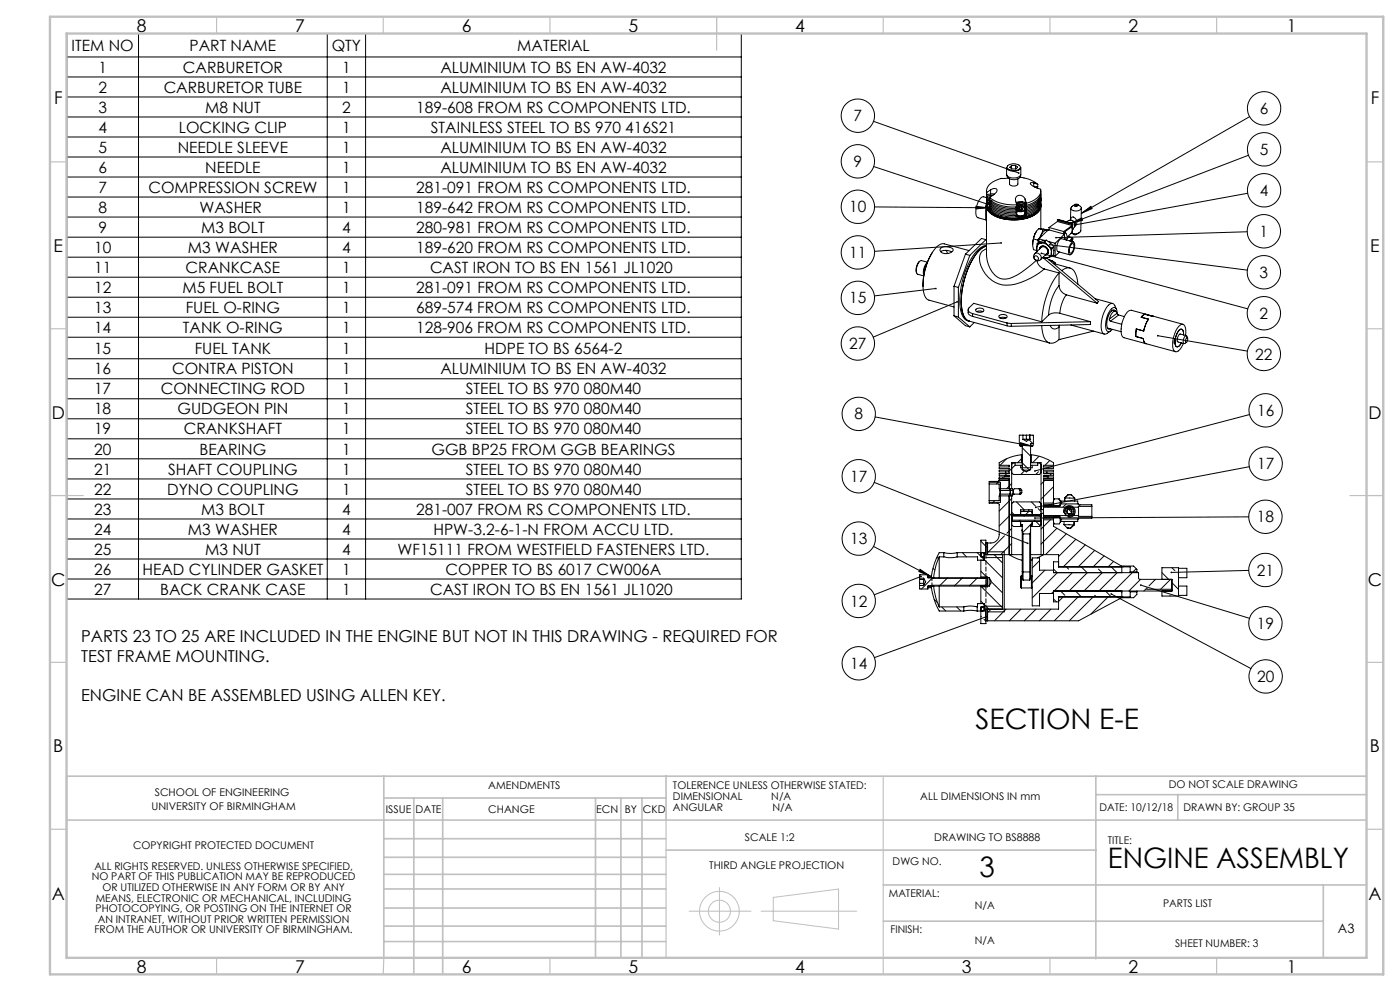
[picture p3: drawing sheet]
<svg xmlns="http://www.w3.org/2000/svg" width="420mm" height="297mm" viewBox="0 0 420 297" stroke-linecap="round" stroke-linejoin="round" font-family="sans-serif">
<g fill="none" stroke="#000" stroke-width=".3">
<path d="M20 10.1h202.4v169.4h-202.4zM20 17.1h202.4M41.6 10.1v169.4M98.2 10.1v169.4M109.7 10.1v169.4M20 23.1h202.4M20 29.1h202.4M20 35.1h202.4M262.1 36.4l43.5 15.5M374.9 35l-50.5 29M20 41.1h202.4M20 47.1h202.4"/>
<path d="M20 53.1h202.4M20 59.1h202.4M262.1 49.9l34.4 11.4M295.9 59.2l-.8-.2a3.2 3.2 0 0 0-2.1 2.8 3.1 3.1 0 0 0 .4 3.5l2.4 .6M295.9 57.2l.1 1.1M295.9 58.3l.1 .9M295.9 59.1l.1 .9M296 58.1v.7M296 58.9v.7M296 59.8v1.1h.3M296 57.7v.6M296 58.8v.4"/>
<path d="M296 59.6v.4M296.7 59.9l-.7 .1M296.9 59.2a11.1 11.1 0 0 0 8.1 2.2M296.9 59.2v.6a11.1 11.1 0 0 0 8.1 2.2v-.6M296.9 59.5l-.9 .1M296.9 59.8l-.5 .5 .1 .4 .8 .3-.4 .1M297.1 59l-1.1 .2M297.2 56.9l.1-.1a1 1 0 0 1 1-.4 1 1 0 0 1 .8 .7l-.5 .9-1.7 1.2M297.2 58.6h.6M297.2 58.1l1.1 .1M297.2 56.9l-1.2 .8M297.2 58.6l-1.2 .2"/>
<path d="M297.2 56.9v1.2M297.2 58.6v.4M297.2 58.1l-1.2 .2M302 50.2a2.72 2.72 0 0 0 4 .5l.2-.5v2a2.54 2.54 0 0 1-3.4 .9l-.8-.7zM302.3 49.7a2.66 2.66 0 0 1 3.8 .4 2.35 2.35 0 0 1-3.6 .6l-.4-.4zM302.5 53.4h-.1a6.8 6.8 0 0 0-6.1 2.6l-.4 1.1 .1 .6M302.9 53.6v1.5a1.55 1.55 0 0 0 2.5 0v-1.5M303.5 49.6v1M304.7 49.6h-1.2M304.7 49.6l.6 .5-.5 .5-1.2 .1-.7-.6 .6-.5M304.7 49.6v1M306 53.1a9.6 9.6 0 0 1 5.3 2.1"/>
<path d="M306.2 52.4a2.02 2.02 0 0 1-3 1.3l-1-.6-.1-.6M307.6 59.7a1.45 1.45 0 0 0-1.8-1.3 1.45 1.45 0 0 0-1.1 1.8l.3 1.2M307.6 59.7l.3 1.2M307.6 59.7v1.3M310.1 54.8l-.9-.1-.1 .4 .9 .7 2.2 .9a4 4 0 0 1-3.4 3.9l-.9 .3M310.1 54.8l1.2 .4M310.1 54.8v1.1M310.9 55.9l.4 .4M311.3 55.2v.7l-.9 .2M312.2 59.3v.6M312.2 58.1a4 4 0 0 1-3.4 3.6l-.9 .3M312.2 58.9a4 4 0 0 1-3.4 3.6l-.9 .4"/>
<path d="M312.2 59.8a4.1 4.1 0 0 1-3.4 3.6l-.9 .3M312.2 57.2a3.5 3.5 0 0 1-2.5 3.7l-1.8 .7M312.2 58.3a3.4 3.4 0 0 1-2.5 3.5l-1.8 .6M312.2 59.1a3.5 3.5 0 0 1-2.5 3.5l-1.8 .7M312.3 59.6l-.1 .5M374.3 57.9l-51.9 9.5M374.5 46.5l-53.2 20.4M20 65h202.4M20 71.1h202.4M20 77.1h202.4M262.4 62l33.9 .3M275.8 78.4a4 4 0 0 0-.9 3.3"/>
<path d="M278 79.2a3.7 3.7 0 0 0-.8 2.7M278.1 78.8a4.2 4.2 0 0 0-1 3.6M278.2 78.6l-1.8-.5a3.2 3.2 0 0 0-1.3 3.9l2 .7M279.6 75.7a18.1 18.1 0 0 0-2.7 10.2M282.2 74.4a3.1 3.1 0 0 1 3.8 .5 2.39 2.39 0 0 1-4 .2zM282.2 75.4a3.5 3.5 0 0 1 3.3 .1M283.8 75l.4 .9M289.6 76.2l-3.4 9.6M289.6 76.2l1.3 .3M290.7 75.1l-7.4-2a3.4 3.4 0 0 0-3.3 2.1 17.7 17.7 0 0 0-2.6 13.3 2.02 2.02 0 0 0 1.3 1.5l7.5 2M290.9 76.5l-3.4 9.6M292.8 61.8l3.5 .5-3.5 .3z"/>
<path d="M293.8 75a24.1 24.1 0 0 0-5.2 18.1l.8 2.1 .8 .8 .6 .2a3.7 3.7 0 0 1-2.3-3.7 24.4 24.4 0 0 1 5.2-17.3l1.1-1 1.1-.5-1 .5zM295.8 71.8l-4.9 4.7M295.8 71.8l.1 .2M295.8 71.8l-1.3-.3-4.9 4.7M295.8 65.9l.1 .1M295.9 61.7l.2 .6 1.3 .5M295.9 73.6a6.5 6.5 0 0 0-4.4 3.7 24.7 24.7 0 0 0-3.2 15.9l.4 1.4a2.44 2.44 0 0 0 2.1 1.6M295.9 62.2l.1 14.3a7.8 7.8 0 0 0 4 7 7.4 7.4 0 0 0 6.6-2l4.3-3.4M295.9 74.6a3 3 0 0 0-2 3.9 8.6 8.6 0 0 0 12.4 6.1l4.3-2 2.7-2M295.9 60.9v.4M296 60.6v.7M296 60.9l-.3 2.6 .1 2.4"/>
<path d="M296 62.2a6.4 6.4 0 0 0 5.7 3.5 12.5 12.5 0 0 0 9.6-2 2.74 2.74 0 0 0 .9-2 3.9 3.9 0 0 1-3 3.3 13.1 13.1 0 0 1-12.3-1.3zM296.3 61.1h-.1a.71 .71 0 0 0-.3 .9 .71 .71 0 0 0 .8 .4l.3 .1M296.3 62.4a8.4 8.4 0 0 0 6.9 3 11 11 0 0 0 8.3-2.4l.6-1 .1-.7a3.9 3.9 0 0 1-3 3.3 13.1 13.1 0 0 1-12.3-1.4zM296.8 62.6a11.5 11.5 0 0 0 8.6 2.4M296.9 60.3a11.3 11.3 0 0 0 8.1 2.1M296.9 61.1a11.1 11.1 0 0 0 8.1 2.2M296.9 61.9a11.1 11.1 0 0 0 8.1 2.3M296.9 60.3v.4a10.9 10.9 0 0 0 8.1 2.2v-.5M296.9 61.1v.4a11.1 11.1 0 0 0 8.1 2.2v-.4M296.9 61.9v.5a11.1 11.1 0 0 0 8.1 2.2v-.4M297 61.1l-.7-.6v1.3l.6 .5M297.2 60.1l-.1 .1"/>
<path d="M297.3 60.2h.1M297.3 60.2l-.4 .1M297.3 61.9h-.4M300.4 72.8l-38 2.5M304.8 62.1l.2 .3M304.8 62.9l.2 .4M304.8 63.7l.2 .5M304.8 60.8a2.3 2.3 0 0 1 2.8 .2M304.9 62l-.1 .1M304.9 63.1a1.82 1.82 0 0 0 2.6-.3v1.2a1.71 1.71 0 0 1-2.5 .4M304.9 61.1a2.31 2.31 0 0 1 2.7 .3M305 62.4a1.61 1.61 0 0 1 2.4 .4 1.8 1.8 0 0 1-2.5 .1"/>
<path d="M305 61.9a2.26 2.26 0 0 1 2.6 .3M305 61.5a2.36 2.36 0 0 1 2.6 .3M305.8 62.3l.7 .1M305.8 62.3l-.4 .4 .3 .3M305.8 62.3v.6M305.8 62.9l-.1 .1M305.8 62.9h.3M306.1 62.9l-.4 .1M306.1 62.9h.4M306.5 62.4l.3 .3-.3 .3h-.8M306.5 62.4v.5M306.9 60.5l-2 .4"/>
<path d="M306.9 61.4l-1.9 .3M307.3 62.4l.3 .3M307.5 63l.1 .1M307.5 63.5h.1M307.6 61.4l.3 .6M307.6 62.2l.3 .7M307.6 61.4v.4M307.6 62.2v.5M307.6 63.1v.4M307.6 63.1l.3 .6M307.6 61l.3 .6M307.6 61.8l.3 .6"/>
<path d="M307.6 62.7l.3 .6M307.9 64.1a2.27 2.27 0 0 1-3 .5M307.9 63.7a1.55 1.55 0 0 1-2.3 1.3l-1-.4M307.9 60.9v.7M307.9 62v.4M307.9 62.9v.4M309.8 73.2l.3 1.6 .9 .3M310.1 71.6l-.3 1.6M310.1 71.6l1.2 .4M310.4 76.1a1.24 1.24 0 0 0 0 1.7 1.24 1.24 0 0 0 1.7 0M310.4 76.1l1.9-1.9a1.29 1.29 0 0 1 1.6 .2 1.29 1.29 0 0 1 .2 1.5l-1.9 1.9M310.4 76.1a1.3 1.3 0 0 1 1.5 .2 1.3 1.3 0 0 1 .3 1.5"/>
<path d="M310.4 76.7a.68 .68 0 0 1 1.1 .4 .68 .68 0 0 1-.6 .9l-.6-.6zM310.6 70l-.5 1.6M310.6 70l-.7 2-.1 1.2M311 69.3l-.4 .7M311 74.4l.2 .9M311 74.4v1M311.1 78.1a2.9 2.9 0 0 0 2.2 2.5M311.1 73.1l-.1 1.3M311.3 72l.2 .7M311.6 68.5l-1 1.5M311.6 68.5l2.8 .5h-.6M311.6 68.5l1.2 .4"/>
<path d="M311.7 71.6v1M311.7 71.6l1.7 .5M312.2 72.9a1.58 1.58 0 0 0-1.2 1.5M312.2 72.9a2.73 2.73 0 0 1 2.2 .7M312.2 72.9l-1.1 .2M312.2 74l-.3 .6M312.2 60.6a4 4 0 0 1-3.2 3.6l-1.4 .4M312.2 60a3.5 3.5 0 0 1-2.5 3.5l-1.8 .6-.3-.6M312.2 60.9v7.6M312.3 73.9l-.4 .7a1.22 1.22 0 0 1 1.1-.9 1.22 1.22 0 0 1 1.2 .8l.2 .4a1 1 0 0 1-.7 1.5 1.27 1.27 0 0 0 .9-1.2 1.27 1.27 0 0 0-.8-1.2 1.33 1.33 0 0 0-1.5-.1zM312.3 70.5l-1 1.5M312.3 70.5l-.3 .8"/>
<path d="M312.4 75.9l61.9 16.7M312.8 68.9l-.5 1.6M312.8 68.9l1 .1M312.8 77.2l16.3 13.7M312.9 77.1l.3 .3 1.1-.2M312.9 77.1l1.4 .1M313.4 72.5l1 1.1M313.4 72.5l-1.2 .4M313.8 69a2.12 2.12 0 0 0-1.5 1.5M313.8 69l.4 .1M313.9 72l1.2 .8 1 1.1M313.9 72l-2.2 .5-.6 .6"/>
<path d="M313.9 72l-.5 .5M314 77.3l15.6 13.1-.5 .5M314.3 76.1l-.6 .3M314.4 73.6l1.2 .8M314.4 73.6a2.83 2.83 0 0 1 1 2.1M314.5 72.4l2 .5M314.7 68.2v.7M314.7 68.2l4.4 1.2M314.7 77.9l.9 .3zM314.9 73.3l59.3 7.7M315.4 75.7a1.48 1.48 0 0 1-1.1 1.5M315.4 75.7l.1 1.2"/>
<path d="M315.5 76.9l-1.2 .3M315.6 74.4l-.2 1.3M315.6 78.2l.6 .4 .1 .5 .2-.4M315.6 78.2l.9 .5M315.8 76.5l.7 .3M316 78.9l5 1.4M316.1 73.9l-.1 2.4-.5 .6M316.1 73.9l-.5 .5M316.5 78.7v.4M316.5 72.9v3.9M317.2 65.8l4.6 1.2M317.2 66.4l-2.5 1.8"/>
<path d="M317.2 66.4l4.5 1.2M317.2 65.8v.2l4.5 1.2M317.2 65.8l4.5 1.2M317.3 66.1l-.1 .3M317.9 75.5l-1.4 1.3M319.1 69.4v.7M319.3 71.2l.5 .6M319.3 70.2l-2.8 2.7M319.3 70.2v1.6M319.3 70.2l-4.8-1.3-2.8 2.7M319.5 69.5l.8 1.8M319.8 71.8v.1"/>
<path d="M319.9 66.5a1.51 1.51 0 0 1 1.8-.4l.6 .6 .2 .7-.7 1.6M320.3 70.9l1.4 .4M320.3 71.3l-.4 .6M320.3 71.3l-.5 .5M320.4 70.9l1.4 .4M321.2 66l.1-.7a.9 .9 0 0 1 1.6 .5l.1 1.2-.7 1M321.2 62.4l-.1 3.6M321.3 72.1l.4 .1M321.3 70l-1.1 1M321.3 66.9l3.2-1.6 .3 .7zM321.4 72.8l.5-.3a1.98 1.98 0 0 1 .2 2.7l-.4 .7-.7 .5a2.96 2.96 0 0 1 .4-3.6zM321.4 68l.3 1-.4 1"/>
<path d="M321.4 71.9l.3 .1M321.5 73.2l.3-.2a2.06 2.06 0 0 1-.7 2.9 2.38 2.38 0 0 1 .4-2.7zM321.6 67.9l.2 .9-.5 1.2M321.7 72v-.4l-.6 .6M321.7 67.2v.4M321.7 67a.47 .47 0 0 1 .2 .4 .47 .47 0 0 1-.2 .5l-2.3 1.6-.1 .7M321.7 71.3a.5 .5 0 0 1 0 .9M321.7 67v.2M321.7 72v.2M321.7 67.6l-2.6 1.8M321.7 71.3l-.8 .9M321.8 66.2l.8 .4-.2 .5"/>
<path d="M322 72.5l-3.5-1a2.87 2.87 0 0 0-1.1 3.9l3.6 1M322.3 61.6a.53 .53 0 0 1 .5-.3 .53 .53 0 0 1 .4 .4l-.5 .2zM322.4 61.5l-.2 .1M322.5 61.3a.49 .49 0 0 1 .5-.2 .49 .49 0 0 1 .4 .5 .49 .49 0 0 1-.6 .1 .49 .49 0 0 1-.3-.4zM322.5 61.2l-.8 .6a.71 .71 0 0 0-.5 .8 .71 .71 0 0 0 .9 .5 1.74 1.74 0 0 0 2.3-.8l-1.1-1M324.4 64l2.9-2.2 .3 .7zM324.4 62.3l-.2 6.8a1.88 1.88 0 0 1-2.7 .7l1 .6 1.2-.6M374.2 69.5l-57.4 1.7M20 83.1h202.4M20 89.1h202.4M20 95.1h202.4M280.7 86.5l-18.4 2.2"/>
<path d="M286.2 85.8l1.3 .3M286.2 94.6l1.3 .4M286.2 85.8v8.8M286.2 94.6l3.4 3 1.3 .4M287.2 90.4l-25.2 10.6M287.5 95l3.4 3M287.5 86.1v8.9M290.4 92.8l.1 1.3 1.3 .7M290.8 96.2l24.1 6.6M291.8 94a1.08 1.08 0 0 1-1.1-.5 1.08 1.08 0 0 1 0-1.3l1.4-1.3 20.4 5.5M291.8 94l10.3 2.8M291.8 94v.8"/>
<path d="M291.8 94.8l10.3 2.8M292.3 96.7l-1.4 1.3M292.8 92.7a1.69 1.69 0 0 1 2.4 .3 1.43 1.43 0 0 1-2.5-.1zM293 93.4l.8-.2 1.1 .2M299.8 94.6a1.71 1.71 0 0 1 2.4 .3 1.48 1.48 0 0 1-2.6-.1zM300 95.3l.8-.2 1 .2M302.1 96.8l1.3 .1M302.1 97.6l1.3 .2M302.1 96.8v.8M303.4 96.9v.9M312.5 97.6a5.9 5.9 0 0 0 2 5.1 2.86 2.86 0 0 0 3.2-.9M313.3 80.6l4.4 1.2"/>
<path d="M314.6 94.4l-2.1 2M315 97.5a1.51 1.51 0 0 0 1.2 1.1 1.51 1.51 0 0 0 1.5-.6M317.7 81.8a24.9 24.9 0 0 0-5.2 14.6M317.7 85.6a15.4 15.4 0 0 0-3.1 8.8M317.7 85.6a3.1 3.1 0 0 0 2.2 2.8M317.7 81.8v3.8M317.7 98v3.8M317.8 97.5l-.1 .5M318 93.9l-.3-.1a3.9 3.9 0 0 0-3.1 .6M318 93.9l9.2 2.5M318.5 81.1a2.43 2.43 0 0 1 2.6-.8 2.43 2.43 0 0 1 1.7 2l.6 2.9M319.9 88.4a10.2 10.2 0 0 0-1.9 5.5"/>
<path d="M319.9 88.4l9.2 2.5M321.2 97.4l10.1 2.7M327.2 96.4v.9l-23.8 .5M327.2 96.4l-23.8 .5M328.1 99.2l-10.4 2.6M328.6 89.5l5.2 1.4M332.2 98.3l4.1 1.1M332.8 95.6l.3 .7M333.1 96.3l3.4 .9M333.7 93l.9 .2a.64 .64 0 0 0-.6-.4 .64 .64 0 0 0-.6 .4 5.4 5.4 0 0 0-1 5.3l.8 .1M335 92.7l-.6-1.2a1.07 1.07 0 0 0-1.9 0 9.2 9.2 0 0 0-1.8 8.1 .92 .92 0 0 0 1.5 .3l1-.7M335.1 93.9l.5 .5"/>
<path d="M335.1 93.9l-.1-.3a.85 .85 0 0 0-.9-.3 .85 .85 0 0 0-.6 .7l-.7 1.6M335.1 93.9l-2.3 1.7M335.2 94.1l-.2-1.3a.83 .83 0 0 0-.7-.7 .83 .83 0 0 0-.9 .5 6.9 6.9 0 0 0-1.4 6.5 .97 .97 0 0 0 1.7-.4M335.6 94.4l1.7 .5M335.6 94.4l-2.5 1.9M346 94.8l-2.5-.6-.6 .3-.5 .6 2.2 .6-.9 1.5-.6 2-2.2-.6-.2 2.3 2.3 .6 .2 .9 .6 .6M354.9 97.2l-15.5-4.2a3.1 3.1 0 0 0-2.5 2.8 6.5 6.5 0 0 0-.1 5.2l15.9 4.4M20 101.1h202.4M20 107.5h202.4M20 113.5h202.4M20 119.5h202.4M317.7 101.8h.1"/>
<path d="M347.3 100.6l26.9 4.6M352.3 102v.8M352.5 102.7v.4a.73 .73 0 0 0 .7 .9l.6-.4 .6-.8M352.5 102.7l-.2 .1M352.5 101.9l-.2 .1M352.7 102.5l-.2 .2M352.7 102.5l-.4 .3M352.7 101.7v.8M352.7 101.7l-.2 .2M352.7 101.7l-.4 .3M355 100.4l-.1-1.2a.62 .62 0 0 0-.5-.5 .62 .62 0 0 0-.6 .2l-.8 1.3-.5 1.7M355.7 100.5a3.5 3.5 0 0 0-.7-3.3 3.1 3.1 0 0 0-2.6 2.8 6.2 6.2 0 0 0-.1 5.2 1.32 1.32 0 0 0 1.9-.8l.8-1.5"/>
<path d="M355.9 100.6l-1.8-.5a1.76 1.76 0 0 0-.7 2.4l1.8 .5M356 101.2h.2a.99 .99 0 0 1-.5 1.4v-.7zM356.3 101.3l-.3-.7a1.7 1.7 0 0 0-.9 2.3l.3 .1 .5-.4M20 125.5h202.4M20 131.5h202.4M20 137.5h202.4M262.5 125l47.1 8.7M302 137.5l-2 1.9M304 138.7l-.5 .5M304.5 139.4h2.2M304.5 138.7v.7M304.5 139.4l-2 2"/>
<path d="M305.9 133.5l.4 .2M305.9 133.5h.1M306.2 132.7l3.4 1-3.6-.3zM306.2 139.4v.8h3.5v-.8M306.2 133.7h.5M306.4 136.3v2.4M306.7 136.3a15.2 15.2 0 0 0-6.9 2.4v.7h3v.5h-3v.5h3v.5h-3v.5h3v.5h-3v.5h3v.5h-3v1M306.7 134.2l2.5 2.5M306.7 137.3l-1.4 1.4M306.9 131.7h2M306.9 130.4v1.3M306.9 131.7l1 .6 1-.6"/>
<path d="M307.9 130.4v1.3M308.7 131.8l1.1 1.1M308.9 131.7h.1M308.9 130.4h.1M308.9 130.4v1.3M309.2 133.7h.4M309.2 136.3a14.9 14.9 0 0 1 6.9 2.4v.7h-3v.5h3v.5h-3v.5h3v.5h-3v.5h3v.5h-3v.5h3v8.4M309.2 138.7h3.1v27.5M309.2 133.3l.1 .3M309.4 136.3v2.4M309.6 133.7h.1M309.6 132.9h.1"/>
<path d="M311.3 138.7v.7h-2.1M311.7 136.7l-1.9 2M311.8 138.7l.5 .5M313.1 139.9l-.2 .1M314.9 138l-1.4 1.4M374.8 139.9l-64.1 12.1M374.9 124.2l-64.4 16.9M20 143.5h202.4M20 149.5h202.4M20 155.5h202.4M262.3 144.6l46 18.2M296.8 150v.8h2.6l.4 .4v9a2.45 2.45 0 0 1-2.5 2.5h-1.5"/>
<path d="M296.8 145.1v4.9M296.8 145.1h3v1.4h3.7M296.8 144.5h3.3v6.1h-3.3M298.4 150l-.8 .8M299.8 143.9l-.4 .4h-2.6v.8M299.8 143.4h3v3.1M299.8 143.9h3M299.9 146.5l.1 .5M300 148.1l-.2 .6M300 147h3.9M300 148.1h3.9M300 147v1.1"/>
<path d="M300 143.9l-1.1 1.2M301 142.9l-.5 .5M301.7 141.4v.5M301.7 142.4v.3M302 141.9l-.5 .5M302.4 143.4l.4 .4M302.8 148.6v17.6l2.3 1.3 1.6 .4M302.8 142.7h-1.4v.2M302.9 146.5l.2 .5zM303.1 148.1l-.2 .5zM303.1 147v1.1M303.5 146.5h.2l.2 .5"/>
<path d="M303.5 153.9l-3.7 3.8M303.5 144.9l-1.5 1.6M303.5 149.4l-3.7 3.8M303.5 158.4l-1.4 1.4M303.5 153.5l.8 .8M303.5 148.6h-3.7v1.4h-3M303.5 148.6v17.6M303.5 157.3l.5 .5h2.2M303.5 151l.5-.6h7.8l.5 .6M303.5 141.7l.5 .5h7.8l.5-.5M303.7 154.7v1.2M303.7 154.7h8.5"/>
<path d="M303.7 155.9h8.5M303.7 154.3v.4M303.7 155.9v.4M303.9 148.1l-.2 .5h-.2M303.9 147v1.1M304.9 150.4l2.4 2.4M305.5 146.5l.4 .2 .1 .3M306 147v1.1M306 147h.5M306 155.9l-.4 .4M306.2 157l.2 .3zM306.2 157.8h.5"/>
<path d="M306.2 154.3v-1.5h3.5v1.5M306.2 156.3v1.5M306.3 153.3l-.1 .2zM306.4 153.3h.1M306.4 157.3h.1M306.4 153.3h3M306.4 157.3h.3v14M306.5 147a1.19 1.19 0 0 0-1.6-.5 .56 .56 0 0 0-.6 0 .56 .56 0 0 0-.3 .5v.6a.52 .52 0 0 0 .3 .5 .52 .52 0 0 0 .6 0h.2a1.08 1.08 0 0 0 1.4-.5M306.5 147.6l-.7 .5M306.5 147v.6M306.7 140.7v-7.7l-.9-.1 .1-2.5 4.1 .1v2.4h-.8v7.8M306.7 159l.2 1"/>
<path d="M306.7 158.7v.3M306.7 140.7l.2 .2h2l.3-.2M306.7 140.7l1.2 .7 1.3-.7M307.2 152.8v.5M307.3 141.1l-1.1 1.1M308.6 152.8v.5l-1.4 1.4M308.9 140.9l-2.2-2.2h-3.2v7.8M309.1 159l-.2 1M309.2 159h-.1M309.2 158.7v.3M309.2 157.8h.5M309.2 159v12.3"/>
<path d="M309.2 158.7l-.1 .3M309.4 153.3l.3 .2zM309.4 153.3h.1M309.4 157.3h.1M309.4 150.4l1.3 1.3M309.4 157.3h-.2v1.4M309.7 156.7l-3 3M309.7 157l-.3 .3zM309.7 156.3v1.5M310.5 155.9l-.4 .4M310.8 156.3l1.2 1.2M311.4 152.4l.9 .9"/>
<path d="M311.5 141.4l-.7 .8M312.1 154.3l-.4 .4M312.2 154.6l.1-.3h-8.8v2h8.8l-.1-.3M312.2 154.7v1.2M312.2 154.3v.4M312.2 155.9v.4M312.3 153.8h.8M312.3 152.7h.8M312.3 157.3l-.5 .5h-2.1M312.6 153.8l-.3 .3M313.1 152.7v1.1M313.1 153.8l-.1 12.4-1.7 1"/>
<path d="M313.1 142.7h1.4l-.5 .7M313.1 143.9h3M313.1 155h5v1.5l-.3 .5h-1.5l-.2-.5M313.1 151.3h3M313.1 155.3h3M313.1 152h10.5M313.1 154.5h10.5M313.1 155.8h3M313.1 150.8h3M313.1 151.8h5M313.1 154.8h5M313.5 143.9l-1.2 1.2"/>
<path d="M314.1 141.4v.5M314.1 142.4v.3M314.6 151.8l-.2 .2M315.2 155.7l-2.9 2.9M315.5 141.9l-.5 .5M315.9 143.4l.2 .2M316.1 155v.3zM316.1 151.3v.2zM316.1 141.4h-.1M316.1 145.9l-3.8 3.7M316.1 150.4l-.3 .2M316.1 155.3v2.4l20.3 11.9h3.7l1 1v.8"/>
<path d="M316.1 143.4h-3v9.3M316.1 150l.2-.5h1.5l.3 .5v1.5h-5M316.1 155v.3M316.1 151.3v.2M316.1 151.3l.2 .3h1.6l.2-.3M316.1 155.3l.2-.3h1.6l.2 .3M316.4 154.5l-.2 .2M317.1 158.3l-4.8 4.8M317.5 149.5l.6 .6M318.1 151l9.5 .3v.5M318.3 155.5v.8h5v-.8M318.3 151v-.8h5v.8"/>
<path d="M319.1 153.7a1.75 1.75 0 0 1 1.6-2.2 1.75 1.75 0 0 1 1.9 1.9 1.75 1.75 0 0 1-2.2 1.6M319.2 157.2l3 .1M319.2 157.2l1 1.1M319.2 156.3v.9M319.4 149.3h.1M319.4 149.2l3 .1M319.4 149.2v1M319.5 153.9l2.6 .2M319.5 153.9a1.5 1.5 0 0 0 2.6 .2M319.5 152.5l-.2 .9 .2 .5M319.6 153.6a1.22 1.22 0 0 1 1.1-1.6 1.22 1.22 0 0 1 1.3 1.3 1.22 1.22 0 0 1-1.5 1.1M319.8 152.2a1.52 1.52 0 0 1 2.4 .4l-2.7-.1z"/>
<path d="M319.9 151l-1 1M319.9 160l-6.2 6.2M320 152l.5 .5M320.2 158.3h.5M320.2 158.3h1M320.5 148.3h.9M320.5 148.3l-1.1 1M320.5 148.3l-1.1 .9M320.5 152.6l1 1M320.6 154.5h.1M320.6 152h.1M320.9 154.5l-.2 .2"/>
<path d="M321.2 158.3h.1M321.4 148.3h.1M321.5 148.3l.9 1M322.1 154.1h.1M322.2 152.6l.1 .8-.2 .7M322.2 157.3h.1M322.2 157.3l-1 1M322.2 156.3v1M322.3 156.3l-.1 1M322.4 149.3v.9M323.6 152v2.5M323.6 154.5v.3h4"/>
<path d="M323.6 151.8l-.2 .2M324.1 151.3l-.5 .5M327.6 151.8v3M327.6 154.8v.5l-9.5 .2M327.6 151.8h-4v.2M374.6 154.9l-64.1 .4M20 161.5h202.4M20 167.5h202.4M20 173.5h202.4M262 163.8l17 8.8M275.9 173.3l1.2 .1M275.9 173.7h1.2"/>
<path d="M275.9 174.8h1.2M276 170.6l3 2-3.3-1.3zM276.2 172.3h.1M276.3 172.8l-14 5.5M277.1 173.4v2M277.1 175.4l-1.2 .1M277.1 173.4l.6 1-.6 1M278.4 173l.1 .1M278.4 176.1h1v-.5a21.1 21.1 0 0 0 2.4 7.5h7.3M278.5 175.6l-.1 .2M279.6 175.4h16.3M279.6 173.4h16.3"/>
<path d="M279.8 173.1l-3.4 3.4M279.9 170.3l.6 .5M280.1 175.6a19.5 19.5 0 0 0 1.7 6.3M280.2 179.6l1 1M281.1 167l.4 .4M281.8 166.9v6.2M281.8 166.9a18.9 18.9 0 0 0-1.7 6.2M281.8 166.9h1.3M283.1 166.9a8.3 8.3 0 0 0 4.1 0M283.1 165.6l2.1 .3 2-.3M283.1 165.6h-1.3a21 21 0 0 0-2.4 7.5v-.5h-1M283.1 165.6v1.3"/>
<path d="M284.3 173.1l-2.5 2.5v6.3M287.2 165.6h8.1v2.3h-1M287.2 166.9h6.1v1h2M287.2 165.6v1.3M288.7 165.6l1.2 1.3M288.8 173.1l-2.5 2.5M293.2 165.6l1.1 1.1M293.3 173.1l-2.5 2.5M294.3 166.1a.51 .51 0 0 1 .5-.5 .51 .51 0 0 1 .5 .5M294.3 166.4a.51 .51 0 0 0 .5 .5 .51 .51 0 0 0 .5-.5M294.3 162.2l2 2M294.3 171.2l1.9 1.9"/>
<path d="M294.3 167.9v5.2M294.3 172.9h2v3h-2M294.4 166.9l6.4 6.3M295.7 173.1l.2 .3M295.8 167.1h5M295.9 173.4v2M295.9 175l-.6 .6M295.9 175.4l-.2 .2M296.3 162.7v3.5M296.3 165.4h5v18h-5M296.8 173.1v2.5M296.8 173.1h-18.4v-.8h-2.5l.1 4.2h2.4v-.9h18.4"/>
<path d="M296.8 173.1l.5 .9v.8l-.5 .8M297.3 174.2l3.5 3.5M298.2 166.2l2.6 2.5M300.8 166.2v16.4M301.3 160.6l-5 5.1M303.5 166.2h3.2M303.5 162.9l-3.3 3.3M303.5 166.2h-7.7v-4.3h-1.5v5h1M306.4 172.6l-.2 .1v3.3l.2 .2M306.4 172.6v3.6M306.4 172.6h.3M306.4 176.2h3"/>
<path d="M306.7 171.3l.2 .1M306.7 171.3v1.8l.2 .7M306.9 171.4v2.4M306.9 160v11.4M306.9 160h2M306.9 171.4h2M306.9 173.8h2M308.9 171.4v2.4M308.9 160v11.4M309.2 166.2h3.1M309.2 171.3l-.3 .1M309.2 171.3v1.8l-.3 .7"/>
<path d="M309.2 172.6h.2M309.4 172.6l.3 .2M309.4 172.6v3.6M309.7 176l-.3 .2M309.7 167.8l-.5 .1M311.9 168l-2.2 2.2M312.3 166.2h5.3v3.7h21.5v1.5M313.5 170.9l-3.8 3.8M316.1 170.9h-4.2v-3.7h-2.2v14.4h2.2v-3.7h4.2M316.1 170.5l1 1.1M316.1 179.5l.8 .9M316.1 177.3l-.6 .6"/>
<path d="M317.2 171.6l-7.5 7.6M317.6 168.4h-1.5v3.2h25.5v1.6l.3 .4h9.7v3.5h-35.5v3.3h1.5M318.2 177.1l1.2 1.3M318.9 178.9l-1.3 1.4M319.9 169.9l.7 .7M321.7 171.6l-5.5 5.5M322.7 177.1l1.7 1.8M322.8 161.6l-5.2 5.2M323.4 178.9l-7.1 7.2M324.4 169.9l1.7 1.7M325.6 163.3l-6.6 6.6M326.2 171.6l-5.5 5.5"/>
<path d="M327.1 177.1l.2 .2M327.9 178.9l-7.1 7.2M328.4 165l-4.9 4.9M328.4 178.4l.5 .5M329.5 170.6l1.1 1M330.7 171.6l-5.5 5.5M331.3 166.6l-3.4 3.3M331.6 177.1l1.8 1.8M332.4 178.9l-5.2 5.2M333.4 178l41.9 22.4M333.4 169.9l1.7 1.7M334.1 168.2l-1.6 1.7"/>
<path d="M335.2 171.6l-5.5 5.5M336.3 177.3l.2 .3M336.5 169.9v1.7M336.5 177.1v1.8M336.9 178.9l-.2 .2M337.2 169.6l-.3 .3M339.1 177.1v.3M339.1 171.4v.2M339.1 177.4v1.5h-21.5v3.7h-21.8v4.3h-1.5v-5h1M339.1 171.4h2M339.1 177.4h2M339.7 171.6l-5.5 5.5"/>
<path d="M340.9 170.4l-1 1M341.1 177.1v.3M341.1 171.4v.2M341.1 177.4v.7l-1 1h-3.6l-12.9 7h-27.8M342.2 173.6l-3.5 3.5M342.2 175.4l32.7 9.9M343.9 176.4l-.8 .7M344.1 176.6h7.5M346.6 173.6l-1.9 2M348.6 171.6l2 2M348.6 173.6v-3.5h5v8.5h-5v-1.5M350.9 178.5l.2 .1"/>
<path d="M351.2 173.6l-3 3M351.6 174.6l2 2M351.6 170.1l.9 .9M353.4 172l.2 .1M353.6 175.6h2.5v2.8h-2.5M353.6 170.3h2.5v2.8h-2.5M374.6 171l-23.2 .6M281.8 181.9h7.3M282.5 181.9l1.2 1.2M287 181.9l1.3 1.2M289.1 181.9h.1a7.1 7.1 0 0 1 4 0M289.1 183.1l1.8-.2 2.3 .2"/>
<path d="M289.1 181.9v1.2M293.2 181.9l.1-1h2v2.2h-2.1M293.2 181.9v1.2M294.3 182.6a.51 .51 0 0 0 .5 .5 .51 .51 0 0 0 .5-.5M294.3 182.4a.51 .51 0 0 1 .5-.5 .51 .51 0 0 1 .5 .5M294.3 180.2l2.4 2.4M294.3 184.7l.1 .1M294.3 180.9v-5.2l6.5 6.5M295.2 185.6l.6 .6M295.8 181.7h5M296 184.8l-33.7 12.3M296.3 182.6v3.5"/>
<path d="M297.3 182.6l-1 1M301.8 182.6l-3.5 3.5M306.3 182.6l-3.5 3.5M310.8 182.6l-3.5 3.5M311.9 181.5l-.1 .1M315.3 182.6l-3.5 3.5"/>
<circle cx="257.3" cy="34.7" r="5"/>
<circle cx="379.2" cy="32.5" r="5"/>
<circle cx="257.3" cy="48.3" r="5"/>
<circle cx="379.2" cy="57" r="5"/>
<circle cx="379.2" cy="44.7" r="5"/>
<circle cx="257.3" cy="62" r="5"/>
<circle cx="257.3" cy="75.7" r="5"/>
<circle cx="379.2" cy="69.3" r="5"/>
<circle cx="257.3" cy="89.3" r="5"/>
<circle cx="379.2" cy="81.6" r="5"/>
<circle cx="379.2" cy="93.9" r="5"/>
<circle cx="257.3" cy="102.9" r="5"/>
<circle cx="379.1" cy="106.1" r="5"/>
<circle cx="257.6" cy="124" r="5"/>
<circle cx="306.2" cy="133.3" r=".4"/>
<circle cx="309.6" cy="133.3" r=".4"/>
<circle cx="379.7" cy="138.9" r="5"/>
<circle cx="379.7" cy="123" r="5"/>
<circle cx="257.6" cy="142.7" r="5"/>
<circle cx="320.8" cy="153.3" r=".76"/>
<circle cx="320.8" cy="153.3" r=".74"/>
<circle cx="379.6" cy="154.9" r="5"/>
<circle cx="257.6" cy="161.4" r="5"/>
<circle cx="379.6" cy="170.8" r="5"/>
<circle cx="257.6" cy="198.8" r="5"/>
<circle cx="257.6" cy="180.1" r="5"/>
<circle cx="379.6" cy="186.8" r="5"/>
<circle cx="379.7" cy="202.7" r="5"/>
</g>
<g fill="none" stroke="#c0c0c0" stroke-width=".3">
<path d="M206.8 273.1h18.5M215.8 266v14.2M228.3 273.1h28.7M232 269l19.6-2.6v12l-19.6-2.5z"/>
<circle cx="215.8" cy="273.1" r="6"/>
<circle cx="215.8" cy="273.1" r="3.3"/>
</g>
<g fill="none" stroke="#c0c0c0" stroke-width=".35">
<path d="M65 5v5M115 5v5M165 5v5M215 5v10M265 5v5M315 5v5M365 5v5M15 48.5h5M410 48.5h5M15 98.5h5M410 98.5h5M15 148.5h10"/>
<path d="M405 148.5h10M15 198.5h5M410 198.5h5M265 232.6v59.4M15 248.5h5M199.8 245.8v41.3M410 248.5h5M65 287v5M115.1 287l-.1 5M165 287v5M315 287v5M365 287v5"/>
</g>
<g fill="none" stroke="#c0c0c0" stroke-width=".5">
<path d="M115.1 232.6v54.4M115.1 239.2h84.7M124.1 239.2v52.8M132.8 239.2v52.8M178.6 239.2v47.9M186.3 239.2v47.9M192.6 239.2v47.9M199.8 232.6v13.2M328.8 232.6v54.8M328.8 238.2h81.2M353.3 238.2v7.6M410 232.6h-390v54.6"/>
<path d="M20 245.8h390M115.1 256.9h84.7M115.1 251.4h84.7M199.8 254.8h129M115.1 272.1h84.7M115.1 262h84.7M115.1 266.4h84.7M115.1 277.6h84.7M265 276.1h132M265 265.2h145M397 265.2v21.9M115.1 282.2h84.7"/>
</g>
<path d="M15 5h400v287h-400zM20 10.1h390v277h-390z" fill="none" stroke="#c0c0c0" stroke-width=".7"/>
<path d="M344.1 176.6v-.5" fill="none" stroke="#000" stroke-width=".3" stroke-dasharray="1.3 .6"/>
<path d="M279.6 173.1v2.5" fill="none" stroke="#000" stroke-width=".3" stroke-dasharray="1.3 .6" stroke-dashoffset=".3"/>
<path d="M295.8 166.2v16.3" fill="none" stroke="#000" stroke-width=".3" stroke-dasharray="1.3 .6" stroke-dashoffset=".1"/>
<g fill="#000">
<path d="M305.4 51.7v.4l.4-.1-.2-.1 .3 .1-.1-.3zM324.4 64l2.9-2.2 .3 .7zM321.3 66.9l3.2-1.6 .3 .7zM322.3 67.2l-.1 .3 .2-.1-.2 .1a.25 .25 0 0 0 .3 .2 .25 .25 0 0 0 .2-.4 .25 .25 0 0 0-.4-.1zM314.7 73.2l.2 .1h-.3a.25 .25 0 0 0 .3 .3 .25 .25 0 0 0 .2-.4 .25 .25 0 0 0-.4 0zM312.2 75.8l.2 .1-.2-.1a.25 .25 0 0 0 .2 .4 .25 .25 0 0 0 .2-.4 .25 .25 0 0 0-.4 0zM296.4 61.1l-.1 .3 .4 .1-.2-.2h.3v-.2zM292.8 61.8l3.5 .5-3.5 .3zM300.2 72.6v.4h.4l-.2-.2h.2l-.1-.2zM280.5 86.4l.1 .3 .4-.1-.3-.1h.3l-.2-.2zM347.2 100.4l.1 .2h-.2a.26 .26 0 0 0 .3 .3 .26 .26 0 0 0 .2-.4 .26 .26 0 0 0-.4-.1zM316.6 71l-.1 .3 .3-.1-.3 .1a.25 .25 0 0 0 .4 .2 .25 .25 0 0 0 .1-.4 .25 .25 0 0 0-.4-.1zM287 90.2a.25 .25 0 0 0-.1 .4 .25 .25 0 0 0 .3 .1 .25 .25 0 0 0 .2-.3z"/>
<path d="M310.3 141l-.1 .2 .3-.1-.3 .1a.26 .26 0 0 0 .4 .2 .26 .26 0 0 0 .1-.4 .26 .26 0 0 0-.4 0zM310.6 151.9l-.1 .2 .2-.1-.2 .1a.25 .25 0 0 0 .3 .2 .25 .25 0 0 0 .1-.4 .25 .25 0 0 0-.3 0zM310.3 155.1l-.1 .2h.3h-.3a.25 .25 0 0 0 .4 .2 .25 .25 0 0 0 .1-.4 .25 .25 0 0 0-.4 0zM308.1 162.7v.3l.4 .1-.2-.3 .2 .1v-.2zM276 170.6l3 2-3.3-1.3zM276.2 172.5a.25 .25 0 0 0-.1 .3 .25 .25 0 0 0 .3 .2 .25 .25 0 0 0 .1-.4l-.2 .2 .2-.2zM295.8 184.6v.4h.4l.1-.3-.3 .1 .2-.2zM333.2 177.8l.2 .2-.2-.1a.25 .25 0 0 0 .2 .3 .25 .25 0 0 0 .2-.3 .25 .25 0 0 0-.4-.1zM351.2 171.4v.2h.2h-.2a.25 .25 0 0 0 .3 .2 .25 .25 0 0 0 .1-.4 .25 .25 0 0 0-.4 0zM306.2 132.7l3.4 1-3.6-.3zM342.1 175.1l-.1 .2 .2 .1-.2-.1a.26 .26 0 0 0 .2 .3 .26 .26 0 0 0 .3-.3 .26 .26 0 0 0-.4-.2z"/>
</g>
<g font-size="8.5">
<text x="292.6" y="218.4">SECTION E-E</text>
<text x="293.8" y="262.9">3</text>
<text x="332.4" y="260.3">ENGINE ASSEMBLY</text>
</g>
<g font-size="5.3">
<text x="41" y="9.5">8</text>
<text x="88.5" y="9.5">7</text>
<text x="138.5" y="9.5">6</text>
<text x="188.5" y="9.5">5</text>
<text x="238.5" y="9.5">4</text>
<text x="288.5" y="9.5">3</text>
<text x="338.5" y="9.5">2</text>
<text x="386" y="9.5">1</text>
<text x="16.2" y="31.3">F</text>
<text x="411.2" y="31.3">F</text>
<text x="16.1" y="75.5">E</text>
<text x="411.1" y="75.5">E</text>
<text x="15.5" y="125.5">D</text>
<text x="410.5" y="125.5">D</text>
<text x="15.4" y="175.5">C</text>
<text x="410.4" y="175.5">C</text>
<text x="16" y="225.5">B</text>
<text x="411" y="225.5">B</text>
<text x="15.5" y="269.8">A</text>
<text x="410.5" y="269.8">A</text>
<text x="41" y="291.5">8</text>
<text x="88.5" y="291.5">7</text>
<text x="138.5" y="291.5">6</text>
<text x="188.5" y="291.5">5</text>
<text x="238.5" y="291.5">4</text>
<text x="288.5" y="291.5">3</text>
<text x="338.5" y="291.5">2</text>
<text x="386" y="291.5">1</text>
</g>
<g font-size="4.9">
<text x="24.4" y="192.4">PARTS 23 TO 25 ARE INCLUDED IN THE ENGINE BUT NOT IN THIS DRAWING - REQUIRED FOR</text>
<text x="24.4" y="198.3">TEST FRAME MOUNTING.</text>
<text x="24.4" y="210.2">ENGINE CAN BE ASSEMBLED USING ALLEN KEY.</text>
</g>
<g font-size="4.7">
<text x="21.5" y="15.2">ITEM NO</text>
<text x="56.9" y="15.2">PART NAME</text>
<text x="99.5" y="15.2">QTY</text>
<text x="155.2" y="15.2">MATERIAL</text>
<text x="29.5" y="21.7">1</text>
<text x="54.9" y="21.7">CARBURETOR</text>
<text x="102.6" y="21.7">1</text>
<text x="132.1" y="21.7">ALUMINIUM TO BS EN AW-4032</text>
<text x="29.5" y="27.7">2</text>
<text x="49.1" y="27.7">CARBURETOR TUBE</text>
<text x="102.6" y="27.7">1</text>
<text x="132.1" y="27.7">ALUMINIUM TO BS EN AW-4032</text>
<text x="29.5" y="33.7">3</text>
<text x="61.6" y="33.7">M8 NUT</text>
<text x="102.7" y="33.7">2</text>
<text x="124.9" y="33.7">189-608 FROM RS COMPONENTS LTD.</text>
<text x="378" y="34.1">6</text>
<text x="29.5" y="39.7">4</text>
<text x="53.7" y="39.7">LOCKING CLIP</text>
<text x="102.6" y="39.7">1</text>
<text x="129.3" y="39.7">STAINLESS STEEL TO BS 970 416S21</text>
<text x="256.1" y="36.3">7</text>
<text x="29.5" y="45.7">5</text>
<text x="53.3" y="45.7">NEEDLE SLEEVE</text>
<text x="102.6" y="45.7">1</text>
<text x="132.1" y="45.7">ALUMINIUM TO BS EN AW-4032</text>
<text x="378" y="46.4">5</text>
<text x="29.5" y="51.7">6</text>
<text x="61.6" y="51.7">NEEDLE</text>
<text x="102.6" y="51.7">1</text>
<text x="132.1" y="51.7">ALUMINIUM TO BS EN AW-4032</text>
<text x="256.1" y="50">9</text>
<text x="29.5" y="57.7">7</text>
<text x="44.6" y="57.7">COMPRESSION SCREW</text>
<text x="102.7" y="57.7">1</text>
<text x="124.9" y="57.7">281-091 FROM RS COMPONENTS LTD.</text>
<text x="378" y="58.7">4</text>
<text x="29.5" y="63.7">8</text>
<text x="59.8" y="63.7">WASHER</text>
<text x="102.6" y="63.7">1</text>
<text x="124.9" y="63.7">189-642 FROM RS COMPONENTS LTD.</text>
<text x="254.8" y="63.7">10</text>
<text x="29.5" y="69.7">9</text>
<text x="60.4" y="69.7">M3 BOLT</text>
<text x="102.6" y="69.7">4</text>
<text x="124.8" y="69.7">280-981 FROM RS COMPONENTS LTD.</text>
<text x="377.9" y="71">1</text>
<text x="28.2" y="75.7">10</text>
<text x="56.4" y="75.7">M3 WASHER</text>
<text x="102.6" y="75.7">4</text>
<text x="124.8" y="75.7">189-620 FROM RS COMPONENTS LTD.</text>
<text x="254.8" y="77.3">11</text>
<text x="28.2" y="81.7">11</text>
<text x="55.7" y="81.7">CRANKCASE</text>
<text x="102.6" y="81.7">1</text>
<text x="129" y="81.7">CAST IRON TO BS EN 1561 JL1020</text>
<text x="377.9" y="83.3">3</text>
<text x="28.2" y="87.7">12</text>
<text x="54.7" y="87.7">M5 FUEL BOLT</text>
<text x="102.6" y="87.7">1</text>
<text x="124.8" y="87.7">281-091 FROM RS COMPONENTS LTD.</text>
<text x="28.2" y="93.7">13</text>
<text x="55.7" y="93.7">FUEL O-RING</text>
<text x="102.6" y="93.7">1</text>
<text x="124.8" y="93.7">689-574 FROM RS COMPONENTS LTD.</text>
<text x="254.8" y="91">15</text>
<text x="377.9" y="95.6">2</text>
<text x="28.2" y="99.8">14</text>
<text x="54.9" y="99.8">TANK O-RING</text>
<text x="102.6" y="99.8">1</text>
<text x="124.8" y="99.8">128-906 FROM RS COMPONENTS LTD.</text>
<text x="28.2" y="106">15</text>
<text x="58.4" y="106">FUEL TANK</text>
<text x="102.6" y="106">1</text>
<text x="145.4" y="106">HDPE TO BS 6564-2</text>
<text x="254.8" y="104.6">27</text>
<text x="376.6" y="107.8">22</text>
<text x="28.2" y="112.2">16</text>
<text x="51.6" y="112.2">CONTRA PISTON</text>
<text x="102.6" y="112.2">1</text>
<text x="132.1" y="112.2">ALUMINIUM TO BS EN AW-4032</text>
<text x="28.2" y="118.2">17</text>
<text x="48.2" y="118.2">CONNECTING ROD</text>
<text x="102.6" y="118.2">1</text>
<text x="139.7" y="118.2">STEEL TO BS 970 080M40</text>
<text x="28.2" y="124.2">18</text>
<text x="53.2" y="124.2">GUDGEON PIN</text>
<text x="102.6" y="124.2">1</text>
<text x="139.7" y="124.2">STEEL TO BS 970 080M40</text>
<text x="256.3" y="125.7">8</text>
<text x="377.1" y="124.6">16</text>
<text x="28.2" y="130.2">19</text>
<text x="55.1" y="130.2">CRANKSHAFT</text>
<text x="102.6" y="130.2">1</text>
<text x="139.7" y="130.2">STEEL TO BS 970 080M40</text>
<text x="28.2" y="136.2">20</text>
<text x="59.9" y="136.2">BEARING</text>
<text x="102.6" y="136.2">1</text>
<text x="129.4" y="136.2">GGB BP25 FROM GGB BEARINGS</text>
<text x="28.2" y="142.2">21</text>
<text x="50.4" y="142.2">SHAFT COUPLING</text>
<text x="102.6" y="142.2">1</text>
<text x="139.7" y="142.2">STEEL TO BS 970 080M40</text>
<text x="377.1" y="140.6">17</text>
<text x="28.2" y="148.2">22</text>
<text x="50.2" y="148.2">DYNO COUPLING</text>
<text x="102.6" y="148.2">1</text>
<text x="139.7" y="148.2">STEEL TO BS 970 080M40</text>
<text x="255.1" y="144.4">17</text>
<text x="28.2" y="154.2">23</text>
<text x="60.4" y="154.2">M3 BOLT</text>
<text x="102.6" y="154.2">4</text>
<text x="124.8" y="154.2">281-007 FROM RS COMPONENTS LTD.</text>
<text x="28.2" y="160.2">24</text>
<text x="56.4" y="160.2">M3 WASHER</text>
<text x="102.6" y="160.2">4</text>
<text x="130" y="160.2">HPW-3.2-6-1-N FROM ACCU LTD.</text>
<text x="377.1" y="156.5">18</text>
<text x="28.2" y="166.2">25</text>
<text x="61.5" y="166.2">M3 NUT</text>
<text x="102.6" y="166.2">4</text>
<text x="119.3" y="166.2">WF15111 FROM WESTFIELD FASTENERS LTD.</text>
<text x="255.1" y="163.1">13</text>
<text x="28.2" y="172.2">26</text>
<text x="42.7" y="172.2">HEAD CYLINDER GASKET</text>
<text x="102.6" y="172.2">1</text>
<text x="133.7" y="172.2">COPPER TO BS 6017 CW006A</text>
<text x="377.1" y="172.5">21</text>
<text x="28.2" y="178.2">27</text>
<text x="48.1" y="178.2">BACK CRANK CASE</text>
<text x="102.6" y="178.2">1</text>
<text x="129" y="178.2">CAST IRON TO BS EN 1561 JL1020</text>
<text x="255.1" y="181.8">12</text>
<text x="377.1" y="188.4">19</text>
<text x="255.1" y="200.5">14</text>
<text x="377.1" y="204.4">20</text>
</g>
<text font-size="3.9" x="401.4" y="279.7">A3</text>
<g font-size="3.2">
<text x="46.4" y="238.6">SCHOOL OF ENGINEERING</text>
<text x="146.5" y="236.6">AMENDMENTS</text>
<text x="201.9" y="236.6">TOLERENCE UNLESS OTHERWISE STATED:</text>
<text x="201.9" y="239.7">DIMENSIONAL</text>
<text x="231.4" y="239.7">N/A</text>
<text x="276.1" y="239.7">ALL DIMENSIONS IN mm</text>
<text x="350.7" y="236.2">DO NOT SCALE DRAWING</text>
<text x="45.5" y="242.8">UNIVERSITY OF BIRMINGHAM</text>
<text x="115.8" y="243.8">ISSUE</text>
<text x="124.7" y="243.8">DATE</text>
<text x="146.5" y="243.8">CHANGE</text>
<text x="178.9" y="243.8">ECN</text>
<text x="187.5" y="243.8">BY</text>
<text x="192.9" y="243.8">CKD</text>
<text x="201.9" y="242.9">ANGULAR</text>
<text x="231.7" y="242.9">N/A</text>
<text x="329.9" y="243">DATE: 10/12/18</text>
<text x="355" y="243">DRAWN BY: GROUP 35</text>
<text x="223.5" y="252">SCALE 1:2</text>
<text x="280.2" y="252">DRAWING TO BS8888</text>
<text x="39.9" y="254.4">COPYRIGHT PROTECTED DOCUMENT</text>
<text x="332.4" y="252.8">TITLE:</text>
<text x="27.5" y="263.9">NO PART OF THIS PUBLICATION MAY BE REPRODUCED</text>
<text x="28.3" y="260.7">ALL RIGHTS RESERVED. UNLESS OTHERWISE SPECIFIED,</text>
<text x="212.8" y="260.4">THIRD ANGLE PROJECTION</text>
<text x="267.8" y="259.2">DWG NO.</text>
<text x="30.7" y="267.1">OR UTILIZED OTHERWISE IN ANY FORM OR BY ANY</text>
<text x="266.7" y="268.9">MATERIAL:</text>
<text x="28.7" y="273.4">PHOTOCOPYING, OR POSTING ON THE INTERNET OR</text>
<text x="28.7" y="270.2">MEANS, ELECTRONIC OR MECHANICAL, INCLUDING</text>
<text x="292.5" y="272.3">N/A</text>
<text x="348.9" y="271.7">PARTS LIST</text>
<text x="28.3" y="279.8">FROM THE AUTHOR OR UNIVERSITY OF BIRMINGHAM.</text>
<text x="29.4" y="276.6">AN INTRANET, WITHOUT PRIOR WRITTEN PERMISSION</text>
<text x="267.1" y="279.8">FINISH:</text>
<text x="292.5" y="282.9">N/A</text>
<text x="352.5" y="283.9">SHEET NUMBER: 3</text>
</g>
</svg>
